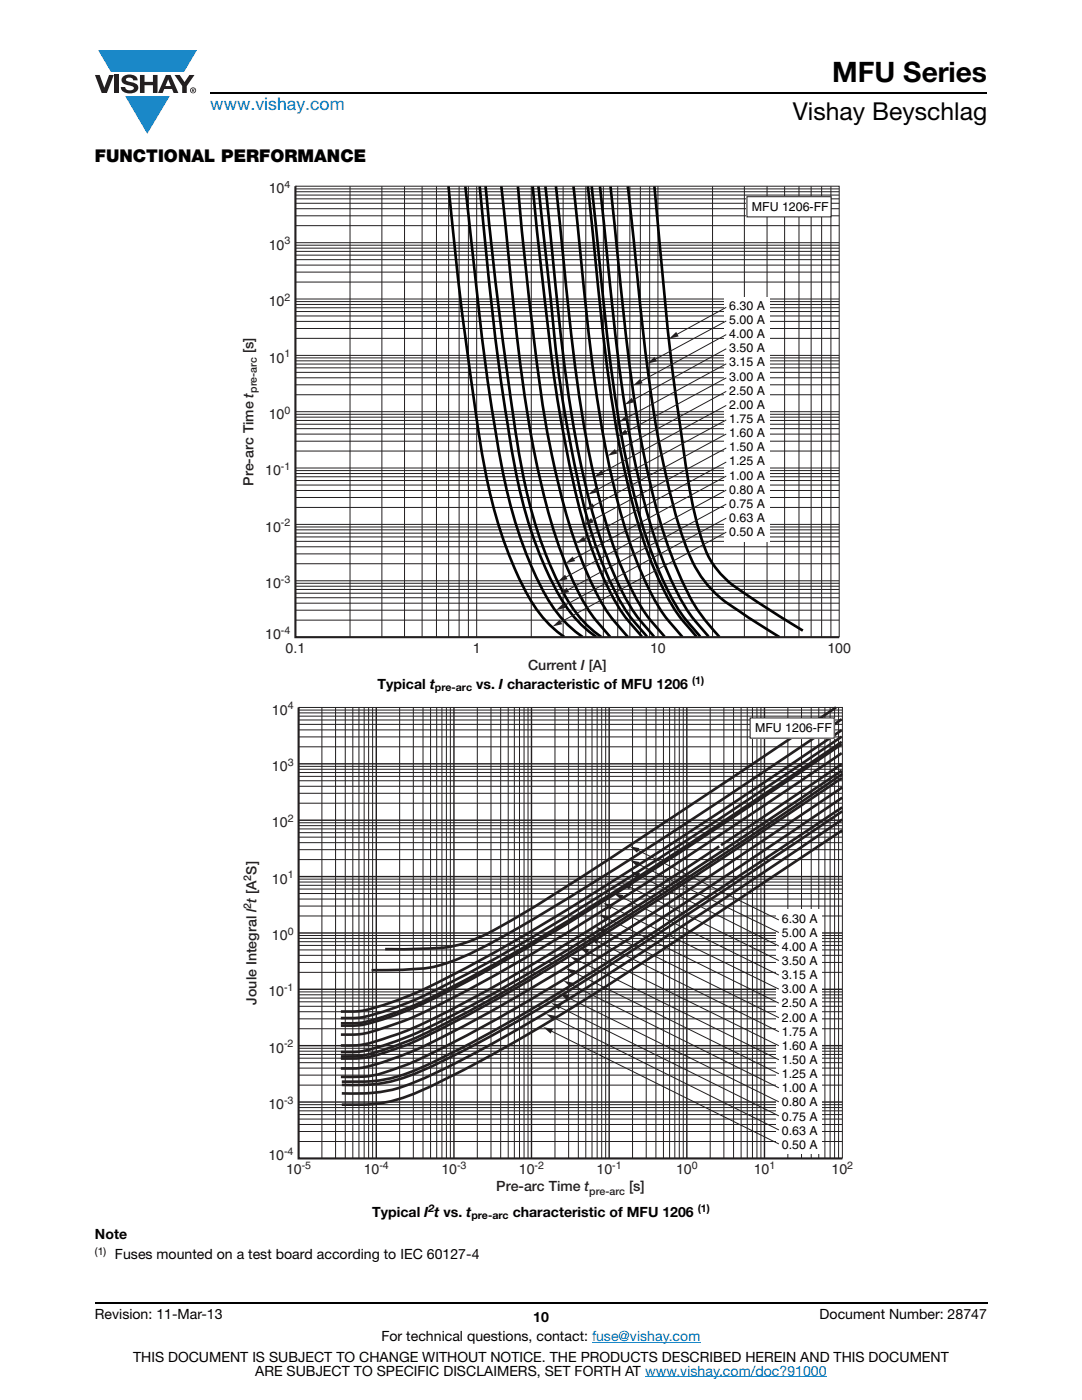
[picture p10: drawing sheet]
<svg xmlns="http://www.w3.org/2000/svg" width="216mm" height="279mm" viewBox="0 0 216 279" stroke-linecap="round" stroke-linejoin="round" font-family="sans-serif">
<g fill="#0a7fc3">
<path d="M19.6 10h19.7l-2.6 4.3h-1.1h-13.5z"/>
<path d="M25 19.2h8.9l-4.5 7.5z"/>
</g>
<g fill="#231f20">
<path d="M18.9 15h1l.9 2.5 1-2.5h.9l-1.4 3.6h-1z"/>
<path d="M22.9 15h.9v3.6h-.9z"/>
<path d="M24.6 15.3a2.1 2.1 0 0 1 2.8 .3l.1 .4h-.9a.79 .79 0 0 0-.7-.5 .79 .79 0 0 0-.8 .4l.3 .3 1 .2a1.08 1.08 0 0 1 1.2 1 1.08 1.08 0 0 1-1.1 1.2 1.73 1.73 0 0 1-2.4-1.2h.9a.96 .96 0 0 0 .8 .6 .96 .96 0 0 0 .9-.4 1.31 1.31 0 0 0-1.2-.6 1.03 1.03 0 0 1-1.1-.6 1.03 1.03 0 0 1 .2-1.1z"/>
<path d="M27.9 15h.9v1.3h1.7v-1.3h.9v3.6h-.9v-1.6h-1.7v1.6h-.9z"/>
<path d="M34.8 15h1.1l.9 1.4 1-1.4h1l-1.5 2.2v1.4h-.9v-1.4z"/>
<path d="M33.6 15.9l.5 1.3h-1.1zM33.1 15l-1.6 3.6h1l.3-.8h1.5l.3 .8h1l-1.6-3.6z"/>
<path d="M38.1 18a.46 .46 0 0 1 .9 0 .46 .46 0 0 1-.9 0zM37.9 18a.6 .6 0 0 0 1.2 0 .6 .6 0 0 0-1.2 0z"/>
<path d="M38.4 17.8h.2v.2h-.2zM38.3 17.7v.7h.1v-.3l.4 .3-.2-.3 .2-.2-.1-.2z"/>
</g>
<path d="M42 18.6h155M18.9 260h178.1" fill="none" stroke="#000" stroke-width=".36"/>
<path d="M118.1 267.9h21.7M128.7 274.8h36.3" fill="none" stroke="#007ec4" stroke-width=".2"/>
<path d="M48.2 36.2h121.6v97.8h-121.6z" fill="#fff"/>
<g fill="none" stroke="#231f20" stroke-width=".2">
<path d="M58.9 39.7h108.6M58.9 38.9h108.6M58.9 38.3h108.6M58.9 37.7h108.6M58.9 37.2h.1M58.9 37.2h108.6v90M69.8 37.2v89.9M76.2 37.2v89.9M80.7 37.2v89.9M84.2 37.2v89.9M87.1 37.2v89.9M89.5 37.2v89.9"/>
<path d="M91.6 37.2v89.9M93.5 37.2v89.9M95.1 37.2v89.9M106 37.2v89.9M112.4 37.2v89.9M116.9 37.2v89.9M120.4 37.2v89.9M123.3 37.2v89.9M125.7 37.2v89.9M127.8 37.2v89.9M129.6 37.2v89.9M131.3 37.2v89.9"/>
<path d="M142.2 37.2v89.9M148.5 37.2v89.9M153.1 37.2v89.9M156.6 37.2v89.9M159.4 37.2v89.9M161.9 37.2v89.9M163.9 37.2v89.9M165.8 37.2v89.9M58.9 59.7h108.5M58.9 48.4h108.5M58.9 56.3h108.6M58.9 54.3h108.6"/>
<path d="M58.9 52.9h108.6M58.9 51.8h108.6M58.9 50.9h108.6M58.9 50.2h108.6M58.9 49.5h108.6M58.9 48.9h108.6M58.9 45h108.6M58.9 43.1h108.6M58.9 41.7h108.6M58.9 40.6h108.6M58.9 70.9h108.5M58.9 78.8h108.6"/>
<path d="M58.9 76.8h108.6M58.9 75.4h108.6M58.9 74.3h108.6M58.9 73.4h108.6M58.9 72.7h108.6M58.9 72h108.6M58.9 71.4h108.6M58.9 67.5h108.6M58.9 65.6h108.6M58.9 64.1h108.6M58.9 63.1h108.6M58.9 62.2h108.6"/>
<path d="M58.9 61.4h108.6M58.9 60.8h108.6M58.9 60.2h108.6M58.9 93.4h108.5M58.9 82.2h108.5M58.9 99.3h108.6M58.9 97.9h108.6M58.9 96.8h108.6M58.9 95.9h108.6M58.9 95.1h108.6M58.9 94.5h108.6M58.9 93.9h108.6"/>
<path d="M58.9 90h108.6M58.9 88h108.6M58.9 86.6h108.6M58.9 85.5h108.6M58.9 84.7h108.6M58.9 83.9h108.6M58.9 83.2h108.6M58.9 82.7h108.6M58.9 115.9h108.5M58.9 104.7h108.5M58.9 119.3h108.6M58.9 118.4h108.6"/>
<path d="M58.9 117.6h108.6M58.9 117h108.6M58.9 116.4h108.6M58.9 112.5h108.6M58.9 110.5h108.6M58.9 109.1h108.6M58.9 108h108.6M58.9 107.2h108.6M58.9 106.4h108.6M58.9 105.7h108.6M58.9 105.2h108.6M58.9 101.3h108.6"/>
<path d="M58.9 123.8h108.6M58.9 121.8h108.6M58.9 120.4h108.6"/>
</g>
<g fill="none" stroke="#020303" stroke-width=".53">
<path d="M89.5 37.2l2.2 21.5 2.1 15.4a237.7 237.7 0 0 0 4.8 27.5 71.3 71.3 0 0 0 8.2 19.7 21.7 21.7 0 0 0 5.8 5.8M92.9 37.2l.6 5.9a600.4 600.4 0 0 0 6.2 48.1 85.7 85.7 0 0 0 10 29 22.6 22.6 0 0 0 6.5 6.9M95.7 37.2l.1 1.2a607.3 607.3 0 0 0 6.6 52.9 83.2 83.2 0 0 0 10 28.9 23.2 23.2 0 0 0 6.6 6.9M96.9 37.2a790.4 790.4 0 0 0 7.2 56.5 81.6 81.6 0 0 0 9.4 26.5 22.1 22.1 0 0 0 6.5 6.9M100 37.2l.4 3.5a662.6 662.6 0 0 0 5.4 45.5 140 140 0 0 0 7.2 26.7 40 40 0 0 0 6.5 11.6l2.3 2.6M103.3 37.2l1.4 14 1.5 13.7a222.9 222.9 0 0 0 6.6 37.1 70.7 70.7 0 0 0 8.7 20.6l3.8 4.5M106.3 37.2l2.6 24.8a262 262 0 0 0 8 43.9 59.4 59.4 0 0 0 7.8 17.2l3.4 4M107.4 37.2l2.3 21a258 258 0 0 0 7.7 46.1 60.8 60.8 0 0 0 8.4 18.8l3.3 4M108.8 37.2l.4 3.5a642.8 642.8 0 0 0 5.4 45.5 141.9 141.9 0 0 0 7.1 26.5 38.9 38.9 0 0 0 7.3 12.6l1.5 1.8M110.9 37.2l.4 3.5a643.3 643.3 0 0 0 5.4 45.5 141.9 141.9 0 0 0 7.1 26.5 38.8 38.8 0 0 0 7.3 12.6l1.5 1.7M114.4 37.2l.4 3.5a642.9 642.9 0 0 0 5.4 45.5 140.9 140.9 0 0 0 7.2 26.7 38.2 38.2 0 0 0 7.3 12.5l1.5 1.7M117.3 37.2l.4 3.5a643.4 643.4 0 0 0 5.4 45.5 141.9 141.9 0 0 0 7.1 26.5 38.8 38.8 0 0 0 7.3 12.6l1.5 1.7"/>
<path d="M118.1 37.2l.3 3.5a667.8 667.8 0 0 0 5.5 45.5 142.7 142.7 0 0 0 7 26.5 39.1 39.1 0 0 0 7.4 12.6l1.4 1.7M119.7 37.2l.4 3.5a667.5 667.5 0 0 0 5.4 45.5 142.7 142.7 0 0 0 7.1 26.5 38.9 38.9 0 0 0 7.3 12.6l1.5 1.8M121.8 37.2l.4 3.5a667.5 667.5 0 0 0 5.4 45.5 141.7 141.7 0 0 0 7.2 26.7 40.2 40.2 0 0 0 7.1 12.4l1.7 1.8M125.3 37.2l1.6 15.7a335.7 335.7 0 0 0 5.9 41.7 82.6 82.6 0 0 0 5.4 17.5 22.9 22.9 0 0 0 9.2 9.8l8.1 5.3M130.6 37.2l.3 3.9a648.2 648.2 0 0 0 5.9 51.7 71.6 71.6 0 0 0 4.3 17.7 18.9 18.9 0 0 0 7.4 7.9l11.7 7.5M104.4 49.6h.1M119.8 124.8h.1M127.2 124.8h.1M155.1 126.9h.1"/>
</g>
<path d="M58.9 37.2v90h108.6" fill="none" stroke="#231f20" stroke-width=".42"/>
<path d="M149 39.3h16.8v4h-16.8z" fill="#fff"/>
<path d="M149 39.3h16.8v4h-16.8z" fill="none" stroke="#231f20" stroke-width=".2"/>
<path d="M144.4 59.2h9.2v48.9h-9.2z" fill="#fff"/>
<path d="M144.9 61.3l-10 5.5" fill="none" stroke="#231f20" stroke-width=".2"/>
<path d="M133.5 67.6l1.4-1.4 .5 .9z" fill="#231f20"/>
<path d="M144.9 64.1l-14.4 7.7" fill="none" stroke="#231f20" stroke-width=".2"/>
<path d="M129.2 72.6l1.4-1.4 .5 .9z" fill="#231f20"/>
<path d="M144.9 66.8l-17.2 9.4" fill="none" stroke="#231f20" stroke-width=".2"/>
<path d="M126.3 77l1.4-1.4 .5 .9z" fill="#231f20"/>
<path d="M144.9 69.6l-18.9 10.4" fill="none" stroke="#231f20" stroke-width=".2"/>
<path d="M124.6 80.8l1.5-1.4 .5 .9z" fill="#231f20"/>
<path d="M144.9 72.6l-20 10.9" fill="none" stroke="#231f20" stroke-width=".2"/>
<path d="M123.6 84.2l1.4-1.4 .5 1z" fill="#231f20"/>
<path d="M144.9 75.4l-20.2 10.9" fill="none" stroke="#231f20" stroke-width=".2"/>
<path d="M123.3 87.1l1.5-1.4 .5 .9z" fill="#231f20"/>
<path d="M144.9 78.1l-22.3 12.1" fill="none" stroke="#231f20" stroke-width=".2"/>
<path d="M121.3 91l1.4-1.4 .5 .9z" fill="#231f20"/>
<path d="M144.9 80.9l-24.9 13.5" fill="none" stroke="#231f20" stroke-width=".2"/>
<path d="M118.6 95.2l1.4-1.4 .5 .9z" fill="#231f20"/>
<path d="M144.9 83.8l-26.1 14.1" fill="none" stroke="#231f20" stroke-width=".2"/>
<path d="M117.4 98.7l1.4-1.4 .5 .9z" fill="#231f20"/>
<path d="M144.9 86.6l-26.7 14.5" fill="none" stroke="#231f20" stroke-width=".2"/>
<path d="M116.8 101.8l1.4-1.3 .5 .9z" fill="#231f20"/>
<path d="M144.9 89.4l-27 14.6" fill="none" stroke="#231f20" stroke-width=".2"/>
<path d="M116.5 104.7l1.5-1.3 .4 .9z" fill="#231f20"/>
<path d="M144.9 92.2l-28.5 15.5" fill="none" stroke="#231f20" stroke-width=".2"/>
<path d="M115 108.4l1.4-1.3 .5 .9z" fill="#231f20"/>
<path d="M144.9 95l-30.7 16.7" fill="none" stroke="#231f20" stroke-width=".2"/>
<path d="M112.8 112.4l1.5-1.3 .5 .9z" fill="#231f20"/>
<path d="M144.9 97.8l-32.2 17.5" fill="none" stroke="#231f20" stroke-width=".2"/>
<path d="M111.3 116.1l1.5-1.4 .4 .9z" fill="#231f20"/>
<path d="M144.9 100.6l-31.9 17.3" fill="none" stroke="#231f20" stroke-width=".2"/>
<path d="M111.6 118.6l1.5-1.3 .5 .9z" fill="#231f20"/>
<path d="M144.9 103.4l-32.6 17.6" fill="none" stroke="#231f20" stroke-width=".2"/>
<path d="M111 121.8l1.4-1.4 .5 .9z" fill="#231f20"/>
<path d="M144.9 106.2l-33.3 18.1" fill="none" stroke="#231f20" stroke-width=".2"/>
<path d="M110.3 125l1.4-1.3 .5 .9z" fill="#231f20"/>
<path d="M47.8 140h122.4v99h-122.4z" fill="#fff"/>
<g fill="none" stroke="#231f20" stroke-width=".2">
<path d="M59.6 141.2h.1M59.6 141.2h108.5v90M59.6 158.3h108.4M59.6 156.9h108.4M59.6 155.8h108.4M59.6 154.9h108.4M59.6 154.2h108.4M59.6 153.5h108.4M59.6 152.9h108.4M59.6 149h108.4M59.6 147.1h108.4M59.6 145.7h108.4"/>
<path d="M59.6 144.6h108.4M59.6 143.7h108.4M59.6 142.9h108.4M59.6 142.3h108.4M59.6 141.7h108.4M79.7 141.2v90M82.5 141.2v90M84.4 141.2v90M85.9 141.2v90M87.1 141.2v90M88.2 141.2v90M89.1 141.2v90"/>
<path d="M89.9 141.2v90M95.2 141.2v90M98 141.2v90M99.9 141.2v90M101.4 141.2v90M102.6 141.2v90M103.7 141.2v90M104.6 141.2v90M105.4 141.2v90M110.7 141.2v90M113.5 141.2v90M115.4 141.2v90"/>
<path d="M116.9 141.2v90M118.1 141.2v90M119.2 141.2v90M120.1 141.2v90M120.9 141.2v90M126.2 141.2v90M128.9 141.2v90M130.9 141.2v90M132.4 141.2v90M133.6 141.2v90M134.6 141.2v90M135.5 141.2v90"/>
<path d="M136.3 141.2v90M141.7 141.2v90M144.4 141.2v90M146.4 141.2v90M147.9 141.2v90M149.1 141.2v90M150.1 141.2v90M151 141.2v90M151.8 141.2v90M157.2 141.2v90M159.9 141.2v90M161.9 141.2v90"/>
<path d="M163.4 141.2v90M164.6 141.2v90M165.6 141.2v90M166.5 141.2v90M167.3 141.2v90M59.6 179.4h108.4M59.6 178.3h108.4M59.6 177.4h108.4M59.6 176.7h108.4M59.6 176h108.4M59.6 175.5h108.4M59.6 171.5h108.4"/>
<path d="M59.6 169.6h108.4M59.6 168.2h108.4M59.6 167.1h108.4M59.6 166.2h108.4M59.6 165.4h108.4M59.6 164.8h108.4M59.6 164.2h108.4M59.6 160.3h108.4M59.6 199.9h108.4M59.6 199.2h108.4M59.6 198.5h108.4M59.6 198h108.4"/>
<path d="M59.6 194.1h108.4M59.6 192.1h108.4M59.6 190.7h108.4M59.6 189.6h108.4M59.6 188.7h108.4M59.6 187.9h108.4M59.6 187.3h108.4M59.6 186.7h108.4M59.6 182.8h108.4M59.6 180.8h108.4M59.6 216.6h108.4M59.6 214.6h108.4"/>
<path d="M59.6 213.2h108.4M59.6 212.1h108.4M59.6 211.2h108.4M59.6 210.4h108.4M59.6 209.8h108.4M59.6 209.2h108.4M59.6 205.3h108.4M59.6 203.3h108.4M59.6 201.9h108.4M59.6 200.8h108.4M59.6 227.8h108.4M59.6 225.8h108.4"/>
<path d="M59.6 224.4h108.4M59.6 223.3h108.4M59.6 222.4h108.4M59.6 221.7h108.4M59.6 221h108.4M59.6 220.5h108.4"/>
</g>
<g fill="none" stroke="#231f20" stroke-width=".28">
<path d="M59.6 152.4h108.4M75.1 141.2v90M90.6 141.2v90M106.1 141.2v90M121.6 141.2v90M137 141.2v90M152.5 141.2v90M59.6 174.9h108.4M59.6 163.7h108.4M59.6 197.4h108.4M59.6 186.2h108.4M59.6 219.9h108.4"/>
<path d="M59.6 208.7h108.4"/>
</g>
<g fill="none" stroke="#231f20" stroke-width=".53">
<path d="M166.8 141.2l-17.1 11.6-24.4 16.2a325.8 325.8 0 0 1-28.6 17.6 24.9 24.9 0 0 1-12.5 2.8h-7.3M168 145.7l-33.1 22.1a631.4 631.4 0 0 1-42.1 25.5 85.7 85.7 0 0 1-17.5 7.7 17.6 17.6 0 0 1-7.3 .9M168 148.1l-33.1 22a631.7 631.7 0 0 1-42.1 25.5 84.5 84.5 0 0 1-18.5 8 17.4 17.4 0 0 1-6.3 .6M168 152.5l-24.1 16.2M168 153.8l-33.1 22.1a628.4 628.4 0 0 1-42.1 25.4l-2.1 1.2a71.8 71.8 0 0 1-18.5 7.3l-4.2 .2M168 150.3l-33.1 22.1a623 623 0 0 1-42.1 25.5l-8.6 4.3a58.9 58.9 0 0 1-12.6 4.2l-3.6 .1M168 148.5l-33.1 22.1a628.5 628.5 0 0 1-42.1 25.5l-2.1 1.1a68.6 68.6 0 0 1-19.1 7.4l-3.6 .1M168 147l-33.1 22.1a628.7 628.7 0 0 1-42.1 25.5l-2.1 1.1a68.7 68.7 0 0 1-19.1 7.4l-3.6 .1M168 143.5l-24.3 16.3-17.1 11.2a393.4 393.4 0 0 1-32.3 19.1 29.3 29.3 0 0 1-14.1 3.5h-6.1M168 155.3l-22.4 15-12.4 8.1a624.6 624.6 0 0 1-40.4 24.5l-8.6 4.3a48 48 0 0 1-12 4l-4.2 .1M168.1 159.2l-18.6 12.5-15.8 10.5a605.5 605.5 0 0 1-41.2 24.8l-2 1a69.4 69.4 0 0 1-13.8 6 23.7 23.7 0 0 1-8.7 .9M168.1 157.2l-22.6 15.1-14.3 9.3a564.3 564.3 0 0 1-41 24.4 71.3 71.3 0 0 1-18.1 7.1l-4.1 .1"/>
<path d="M168.1 154.5l-20.3 13.7-15.7 10.3a594.5 594.5 0 0 1-39.7 24 86.5 86.5 0 0 1-15.3 6.8 23.1 23.1 0 0 1-6.3 1.5h-2.8M143.5 168.9l-.3 .2a618.4 618.4 0 0 1-52.6 32.1 68.7 68.7 0 0 1-18.7 7.3l-3.9 .1M168.1 165.7l-28.1 18.7a539.6 539.6 0 0 1-46.8 28.8l-2 1a61.2 61.2 0 0 1-14 5.8 43.5 43.5 0 0 1-9 .5M168.1 163.6l-30.7 20.4a518.5 518.5 0 0 1-45.4 27.6 61.8 61.8 0 0 1-14.6 6.1l-4 .5h-5.2M168.1 161.9l-30.9 20.6a498.2 498.2 0 0 1-44.5 27.1l-1.2 .6a63 63 0 0 1-14.3 5.8 42.3 42.3 0 0 1-9 .5M168.1 161.1l-28.1 18.7a539.1 539.1 0 0 1-46.8 28.8l-2 1a61 61 0 0 1-14 5.8 43.5 43.5 0 0 1-9 .5"/>
</g>
<path d="M59.6 141.2v90h108.5" fill="none" stroke="#231f20" stroke-width=".42"/>
<path d="M149.7 143.3h16.8v4h-16.8z" fill="#fff"/>
<path d="M149.7 143.3h16.8v4h-16.8z" fill="none" stroke="#231f20" stroke-width=".2"/>
<path d="M154.9 181.5h9.2v48.8h-9.2z" fill="#fff"/>
<path d="M127 169.6l28.4 14" fill="none" stroke="#231f20" stroke-width=".2"/>
<path d="M125.6 168.9l2 .4-.5 .9z" fill="#231f20"/>
<path d="M127.1 172.3l28.3 13.8" fill="none" stroke="#231f20" stroke-width=".2"/>
<path d="M125.7 171.6l1.9 .4-.4 1z" fill="#231f20"/>
<path d="M125.4 176.9l30 14.8" fill="none" stroke="#231f20" stroke-width=".2"/>
<path d="M124 176.2l2 .4-.5 .9z" fill="#231f20"/>
<path d="M123.9 178.9l31.5 15.7" fill="none" stroke="#231f20" stroke-width=".2"/>
<path d="M122.5 178.3l1.9 .4-.5 .9z" fill="#231f20"/>
<path d="M121.8 180.9l33.6 16.5" fill="none" stroke="#231f20" stroke-width=".2"/>
<path d="M120.4 180.2l1.9 .4-.5 .9z" fill="#231f20"/>
<path d="M121 183.2l34.4 17" fill="none" stroke="#231f20" stroke-width=".2"/>
<path d="M119.6 182.5l1.9 .4-.4 .9z" fill="#231f20"/>
<path d="M120.4 185.7l35 17.4" fill="none" stroke="#231f20" stroke-width=".2"/>
<path d="M118.9 185l2 .4-.5 .9z" fill="#231f20"/>
<path d="M118.9 187.8l36.5 18.1" fill="none" stroke="#231f20" stroke-width=".2"/>
<path d="M117.5 187.1l2 .4-.5 .9z" fill="#231f20"/>
<path d="M117 189.8l38.4 18.9" fill="none" stroke="#231f20" stroke-width=".2"/>
<path d="M115.6 189.1l1.9 .4-.4 .9z" fill="#231f20"/>
<path d="M115.2 191.6l40.2 19.9" fill="none" stroke="#231f20" stroke-width=".2"/>
<path d="M113.8 190.9l2 .4-.5 .9z" fill="#231f20"/>
<path d="M114.3 193.9l41.1 20.4" fill="none" stroke="#231f20" stroke-width=".2"/>
<path d="M112.9 193.3l2 .4-.5 .9z" fill="#231f20"/>
<path d="M113.9 196.4l41.5 20.7" fill="none" stroke="#231f20" stroke-width=".2"/>
<path d="M112.5 195.7l1.9 .4-.5 1z" fill="#231f20"/>
<path d="M113 198.9l42.4 21" fill="none" stroke="#231f20" stroke-width=".2"/>
<path d="M111.6 198.2l1.9 .4-.4 .9z" fill="#231f20"/>
<path d="M111.4 200.9l44 21.8" fill="none" stroke="#231f20" stroke-width=".2"/>
<path d="M110 200.2l2 .4-.5 .9z" fill="#231f20"/>
<path d="M110.4 203.1l45 22.4" fill="none" stroke="#231f20" stroke-width=".2"/>
<path d="M109 202.4l1.9 .4-.4 .9z" fill="#231f20"/>
<path d="M127.2 174.6l28.2 14.2" fill="none" stroke="#231f20" stroke-width=".2"/>
<path d="M125.8 173.9l1.9 .4-.4 .9z" fill="#231f20"/>
<path d="M109.8 205.7l45.6 22.6" fill="none" stroke="#231f20" stroke-width=".2"/>
<path d="M108.4 205l1.9 .4-.4 .9z" fill="#231f20"/>
<path d="M64.2 141.2v90M67 141.2v90M68.9 141.2v90M70.4 141.2v90M71.6 141.2v90M72.7 141.2v90M73.6 141.2v90M74.4 141.2v90" fill="none" stroke="#231f20" stroke-width=".2"/>
<text font-size="5.6" x="166" y="16.4">MFU Series</text>
<text font-size="4.9" x="158.2" y="24">Vishay Beyschlag</text>
<text font-size="3.5" fill="#007ec4" x="42" y="21.9">www.vishay.com</text>
<text font-size="3.5" x="18.9" y="32.3">FUNCTIONAL PERFORMANCE</text>
<g font-size="2.8" fill="#252222">
<text x="53.6" y="38.6">10</text>
<text x="53.6" y="49.9">10</text>
<text x="53.6" y="61.1">10</text>
<text x="53.6" y="72.4">10</text>
<text x="53.6" y="83.6">10</text>
<text x="52.9" y="94.8">10</text>
<text x="52.9" y="106.1">10</text>
<text x="52.9" y="117.3">10</text>
<text x="52.9" y="127.6">10</text>
<text x="57" y="130.3">0.1</text>
<text x="94.3" y="130.3">1</text>
<text x="129.7" y="130.3">10</text>
<text x="165.1" y="130.3">100</text>
<text x="54.3" y="142.6">10</text>
<text x="54.3" y="153.9">10</text>
<text x="54.3" y="165.1">10</text>
<text x="54.3" y="176.4">10</text>
<text x="54.3" y="187.6">10</text>
<text x="53.6" y="198.9">10</text>
<text x="53.6" y="210.1">10</text>
<text x="53.6" y="221.4">10</text>
<text x="53.6" y="231.6">10</text>
<text x="57.1" y="234.4">10</text>
<text x="72.6" y="234.4">10</text>
<text x="88.1" y="234.4">10</text>
<text x="103.5" y="234.4">10</text>
<text x="119" y="234.4">10</text>
<text x="134.9" y="234.4">10</text>
<text x="150.4" y="234.4">10</text>
<text x="165.9" y="234.4">10</text>
</g>
<g font-size="2.8" fill="#222420">
<text x="50.6" y="70.5" transform="rotate(-90 50.6 70.5)">[s]</text>
<text x="50.6" y="97" transform="rotate(-90 50.6 97)">Pre-arc Time t</text>
<text x="51.2" y="200.5" transform="rotate(-90 51.2 200.5)">Joule Integral l t [A S]</text>
</g>
<g font-size="2.8">
<text x="75.4" y="137.4">Typical t</text>
<text x="95" y="137.4">vs. I characteristic of MFU 1206</text>
<text x="74.3" y="242.8">Typical I t vs. t</text>
<text x="102.3" y="242.8">characteristic of MFU 1206</text>
<text x="18.9" y="247.4">Note</text>
<text x="22.9" y="251.2">Fuses mounted on a test board according to IEC 60127-4</text>
<text x="18.9" y="263.3">Revision: 11-Mar-13</text>
<text x="106.4" y="263.8">10</text>
<text x="163.6" y="263.3">Document Number: 28747</text>
<text x="76.1" y="267.7">For technical questions, contact: fuse@vishay.com</text>
<text x="26.5" y="271.7">THIS DOCUMENT IS SUBJECT TO CHANGE WITHOUT NOTICE. THE PRODUCTS DESCRIBED HEREIN AND THIS DOCUMENT</text>
<text x="50.9" y="274.6">ARE SUBJECT TO SPECIFIC DISCLAIMERS, SET FORTH AT www.vishay.com/doc?91000</text>
</g>
<g font-size="2.8" fill="#231f20">
<text x="105.4" y="133.7">Current I [A]</text>
<text x="99" y="237.7">Pre-arc Time t</text>
<text x="125.5" y="237.7">[s]</text>
</g>
<g font-size="2.5" fill="#020505">
<text x="150" y="42.1">MFU 1206-FF</text>
<text x="145.5" y="61.8">6.30 A</text>
<text x="145.5" y="64.7">5.00 A</text>
<text x="145.5" y="67.5">4.00 A</text>
<text x="145.5" y="70.3">3.50 A</text>
<text x="145.5" y="73.1">3.15 A</text>
<text x="145.5" y="76">3.00 A</text>
<text x="145.5" y="78.8">2.50 A</text>
<text x="145.5" y="81.6">2.00 A</text>
<text x="145.5" y="84.4">1.75 A</text>
<text x="145.5" y="87.2">1.60 A</text>
<text x="145.5" y="90.1">1.50 A</text>
<text x="145.5" y="92.9">1.25 A</text>
<text x="145.5" y="95.7">1.00 A</text>
<text x="145.5" y="98.5">0.80 A</text>
<text x="145.5" y="101.4">0.75 A</text>
<text x="145.5" y="104.2">0.63 A</text>
<text x="145.5" y="107">0.50 A</text>
<text x="150.7" y="146.1">MFU 1206-FF</text>
<text x="156" y="184.1">6.30 A</text>
<text x="156" y="186.9">5.00 A</text>
<text x="156" y="189.8">4.00 A</text>
<text x="156" y="192.6">3.50 A</text>
<text x="156" y="195.4">3.15 A</text>
<text x="156" y="198.2">3.00 A</text>
<text x="156" y="201">2.50 A</text>
<text x="156" y="203.9">2.00 A</text>
<text x="156" y="206.7">1.75 A</text>
<text x="156" y="209.5">1.60 A</text>
<text x="156" y="212.3">1.50 A</text>
<text x="156" y="215.2">1.25 A</text>
<text x="156" y="218">1.00 A</text>
<text x="156" y="220.8">0.80 A</text>
<text x="156" y="223.6">0.75 A</text>
<text x="156" y="226.4">0.63 A</text>
<text x="156" y="229.3">0.50 A</text>
</g>
<g font-size="2.1" fill="#252222">
<text x="56.8" y="37.5">4</text>
<text x="56.8" y="48.8">3</text>
<text x="56.8" y="60">2</text>
<text x="56.8" y="71.3">1</text>
<text x="56.8" y="82.5">0</text>
<text x="56.1" y="93.8">-1</text>
<text x="56.1" y="105">-2</text>
<text x="56.1" y="116.3">-3</text>
<text x="56.1" y="126.5">-4</text>
<text x="57.4" y="141.6">4</text>
<text x="57.4" y="152.8">3</text>
<text x="57.4" y="164.1">2</text>
<text x="57.4" y="175.3">1</text>
<text x="57.4" y="186.6">0</text>
<text x="56.7" y="197.8">-1</text>
<text x="56.7" y="209">-2</text>
<text x="56.7" y="220.3">-3</text>
<text x="56.7" y="230.5">-4</text>
<text x="60.2" y="233.3">-5</text>
<text x="75.7" y="233.3">-4</text>
<text x="91.2" y="233.3">-3</text>
<text x="106.7" y="233.3">-2</text>
<text x="122.2" y="233.3">-1</text>
<text x="138" y="233.3">0</text>
<text x="153.5" y="233.3">1</text>
<text x="169.1" y="233.3">2</text>
</g>
<g font-size="2.1" fill="#222420">
<text x="51.3" y="78.4" transform="rotate(-90 51.3 78.4)">pre-arc</text>
<text x="50.1" y="175.7" transform="rotate(-90 50.1 175.7)">2</text>
<text x="50.1" y="181.3" transform="rotate(-90 50.1 181.3)">2</text>
</g>
<g font-size="2.1">
<text x="86.8" y="137.9">pre-arc</text>
<text x="138.1" y="136.6">(1)</text>
<text x="85.5" y="241.9">2</text>
<text x="94.1" y="243.3">pre-arc</text>
<text x="139.2" y="241.9">(1)</text>
<text x="18.9" y="250.4">(1)</text>
</g>
<text font-size="2.1" fill="#231f20" x="117.6" y="238.4">pre-arc</text>
</svg>
